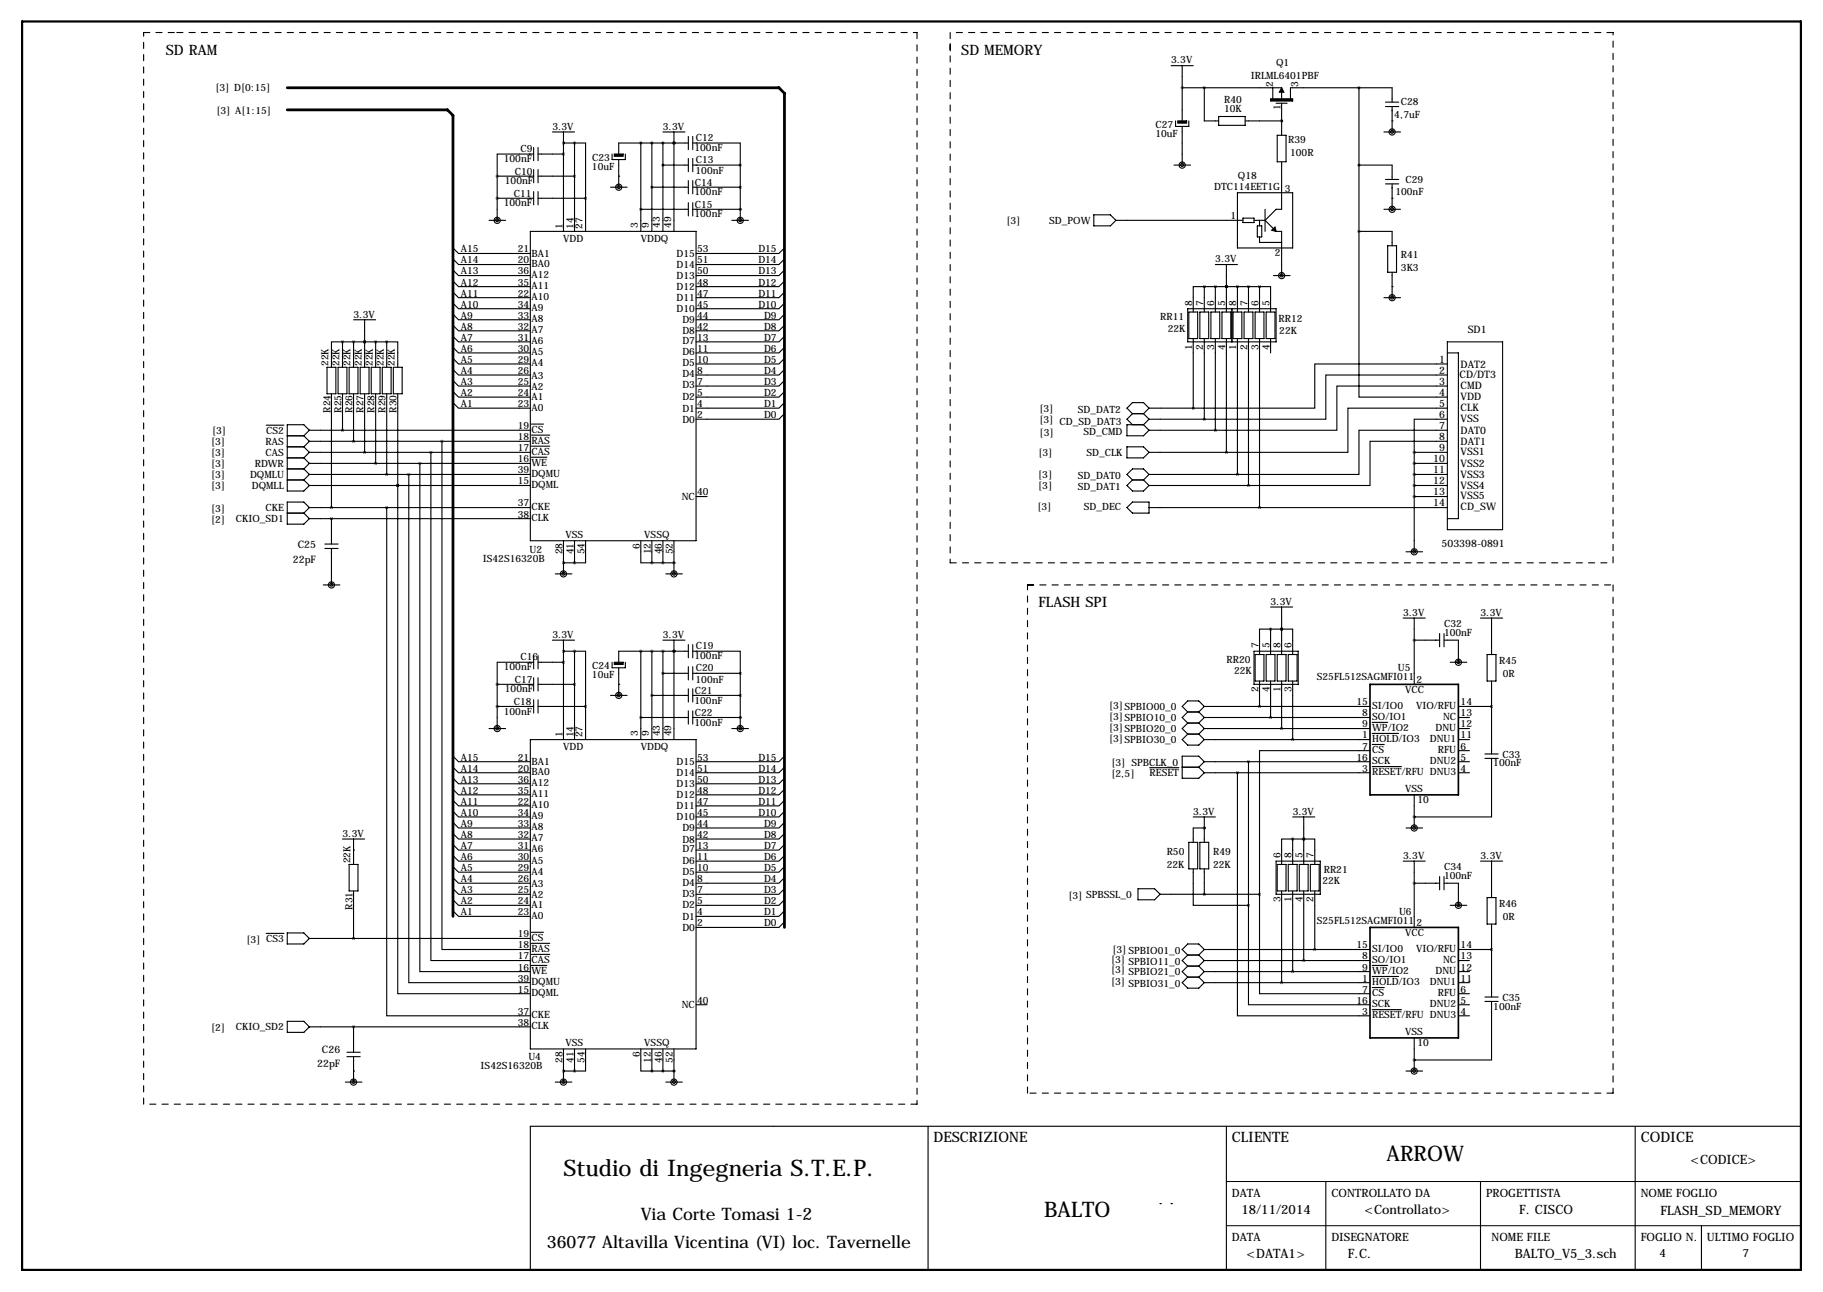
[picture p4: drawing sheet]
<svg xmlns="http://www.w3.org/2000/svg" width="419mm" height="297mm" viewBox="0 0 419 297" stroke-linecap="round" stroke-linejoin="round" font-family="sans-serif">
<g fill="none" stroke="#000" stroke-width=".25">
<path d="M269.2 15.1h5.1M271.8 15.1v12.7M122.7 35.4h-8.4v5.1M122.7 33.9v3M122.7 39v3M123.7 33.9v3M123.7 39v3M123.7 35.4h5.8M127 30.3h5.1M129.5 32.9h.1M129.5 30.3v22.9M129.5 32.9h2.6"/>
<path d="M132.1 32.9h2.5v12.7M132.1 32.9v20.3M140.7 35.4v1.3h3.1v-1.3M142.2 36.7v6.3M147.3 32.9v20.3M149.9 32.9v20.3M152.4 32.9v20.3M152.4 38h5.8M152.4 30.3h5.1M154.9 32.9h.1M154.9 30.3v22.9M158.2 31.4v3"/>
<path d="M158.2 36.4v3.1M158.2 32.9h-16v2.5M159.3 32.9h10.9v5.1M159.3 31.4v3M159.3 36.4v3.1M159.3 38h10.9M170.2 38v12.7M269.9 38h3.8M270.3 27.8v1.3h3v-1.3M271.8 20.2h22.8v2.5M271.8 29.1v8.9M276.9 20.2v7.6h3.3"/>
<path d="M280.2 26.8h6.1v2h-6.1zM286.3 27.8h8.3M292.6 20.2v2.5M293.4 23.7h2.5M293.6 31.1h2.1v6.1h-2.1zM294.6 27.8h.1M294.6 37.2v10.9h-1.2l-2.6 2.6M294.6 23.7v7.4M296.7 22.7v-2.5h23.3v3.3M312.4 38h7.6v3.3M312.4 20.2v33M318.2 30.3h3.8"/>
<path d="M318.5 23.5h3.1M318.5 24.5h3.1M320 27.8h.1M320 24.5v5.8M104.1 59.5l1.3 1.3h16.5M104.1 57l1.3 1.3h16.5M112.4 50.7h3.8M114.3 40.5h8.4M114.3 45.6h8.4M114.3 40.5v10.2M121.9 53.2h38.1v71.1h-38.1zM122.7 44.1v3"/>
<path d="M123.7 44.1v3M123.7 40.5h8.4M123.7 45.6h10.9M134.6 45.6v7.6M140.4 43h3.8M142.2 40.5h.1M147.3 48.1h10.9M149.9 43h8.3M158.2 41.5v3.1M158.2 46.6v3M159.3 41.5v3.1M159.3 46.6v3"/>
<path d="M159.3 43h10.9M159.3 48.1h10.9M168.2 50.7h3.9M170.2 48.1h.1M180.3 59.5l-1.2 1.3h-19.1M180.3 57l-1.2 1.3h-19.1M251.5 49.4h3.8l1.2 1.3-1.2 1.2h-3.8zM256.5 50.7h29.3M284.5 44.3h12.7v12.7h-12.7zM285.8 50.2h2.5v1h-2.5zM288.3 50.7h2.5M289.1 51.9h1v2.6h-1z"/>
<path d="M289.6 50.7v1.2M289.6 54.5v1.2h5M290.8 50.7l2.6 2.5h1.2v10.2M290.8 48.1v5.1M312.4 53.2v38.1h20.3M312.4 53.2h7.6v3.3M318.2 48.1h3.8M318.5 41.3h3.1M318.5 42.3h3.1M319 56.5h2.1v6.1h-2.1zM320 45.6h.1M320 42.3v5.8"/>
<path d="M78.7 78.6h-2.5v5.8M78.7 78.6h10.2M78.7 78.6v5.8M81.3 73.5h5.1M81.3 78.6v5.8M83.8 78.6h.1M83.8 73.5v10.9M86.4 78.6v5.8M88.9 78.6h2.5v5.8M88.9 78.6v5.8M104.1 79.9l1.3 1.2h16.5M104.1 77.3l1.3 1.3h16.5"/>
<path d="M104.1 74.8l1.3 1.3h16.5M104.1 72.2l1.3 1.3h16.5M104.1 69.7l1.3 1.3h16.5M104.1 67.2l1.3 1.2h16.5M104.1 64.6l1.3 1.3h16.5M104.1 62.1l1.3 1.3h16.5M180.3 79.9l-1.2 1.2h-19.1M180.3 77.3l-1.2 1.3h-19.1M180.3 74.8l-1.2 1.3h-19.1M180.3 72.2l-1.2 1.3h-19.1M180.3 69.7l-1.2 1.3h-19.1M180.3 67.2l-1.2 1.2h-19.1"/>
<path d="M180.3 64.6l-1.2 1.3h-19.1M180.3 62.1l-1.2 1.3h-19.1M273 71h20.4v7.6h-20.4zM273.3 71.7h2v6.1h-2zM274.3 77.8v16M275.8 71.7h2.1v6.1h-2.1zM276.9 65.9h-2.6v5.8M276.9 65.9h12.7M276.9 65.9v5.8M276.9 77.8v18.6M278.4 71.7h2v6.1h-2zM279.4 60.8h5.1"/>
<path d="M279.4 65.9v5.8M279.4 77.8v21.1M280.9 71.7h2.1v6.1h-2.1zM281.9 65.9h.1M281.9 60.8v10.9M281.9 77.8v26.2M283.2 71v7.6M283.5 71.7h2v6.1h-2zM284.5 65.9v5.8M284.5 77.8v31.3M286 71.7h2v6.1h-2zM287 65.9v5.8"/>
<path d="M287 77.8v33.8M288.5 71.7h2.1v6.1h-2.1zM289.6 65.9h2.5v5.8M289.6 65.9v5.8M289.6 77.8v38.9M291.1 71.7h2v6.1h-2zM292.1 77.8v3.3M292.8 63.4h3.8M318.2 68.4h3.8M320 65.9h.1M320 62.6v5.8M332.7 78.6h12.7v43.2h-12.7z"/>
<path d="M61.2 97.8h4.1M71.1 98.9h50.8M71.1 98.9l-1.3 1.3M71.1 98.9l-1.3-1.3h-3.8v15.3h3.8l1.3-1.3M75.2 84.4h2v6.1h-2zM76.2 90.5v26.2M77.7 84.4h2.1v6.1h-2.1zM78.7 90.5v8.4M80.3 84.4h2v6.1h-2zM81.3 90.5v11M82.8 84.4h2v6.1h-2zM83.8 90.5v13.5"/>
<path d="M85.3 84.4h2.1v6.1h-2.1zM86.4 90.5v16M87.9 84.4h2v6.1h-2zM88.9 90.5v18.6M90.4 84.4h2.1v6.1h-2.1zM91.4 90.5v21.1M104.1 92.6l1.3 1.2h16.5M104.1 90l1.3 1.3h16.5M104.1 87.5l1.3 1.3h16.5M104.1 84.9l1.3 1.3h16.5M104.1 82.4l1.3 1.3h16.5M122.2 97.5h2.7"/>
<path d="M180.3 95.1l-1.2 1.3h-19.1M180.3 92.6l-1.2 1.2h-19.1M180.3 90l-1.2 1.3h-19.1M180.3 87.5l-1.2 1.3h-19.1M180.3 84.9l-1.2 1.3h-19.1M180.3 82.4l-1.2 1.3h-19.1M260.3 95.1l-1.2 1.3 1.2 1.2M260.3 95.1h2.6M262.9 97.6h-3.8v2.6h3.8l1.3-1.3M262.9 95.1l1.3 1.3M262.9 97.6l1.3 1.3M264.2 93.8h10.1"/>
<path d="M264.2 96.4h12.7M264.2 98.9h15.2M264.2 96.4l-1.3 1.2M264.2 93.8l-1.3-1.2h-2.6l-1.2 1.2 1.2 1.3M264.2 93.8l-1.3 1.3M332.7 83.7h-30.4v10.1h-28M332.7 86.2h-27.9v10.2h-27.9M332.7 88.8h-25.4v10.1h-27.9M332.7 93.8h-22.8v10.2h-28M332.7 96.4h-7.6v7.6M332.7 98.9h-20.3v10.2h-27.9M332.7 81.1h2.6v38.1h-2.6"/>
<path d="M66 100.2h3.8M66 102.7h3.8M66 105.3h3.8M66 107.8h3.8M66 110.3h3.8M66 118h3.8M69.8 100.2l1.3 1.3M69.8 102.7l1.3 1.3M69.8 105.3l1.3 1.2M69.8 107.8l1.3 1.3M69.8 110.3l1.3 1.3M69.8 118l1.3 1.2"/>
<path d="M71.1 101.5h50.8M71.1 104h50.8M71.1 106.5h50.8M71.1 109.1h50.8M71.1 111.6h50.8M71.1 116.7h50.8M71.1 119.2h50.8M71.1 116.7l-1.3-1.3h-3.8v5.1h3.8l1.3-1.3M71.1 101.5l-1.3 1.2M71.1 104l-1.3 1.3M71.1 106.5l-1.3 1.3M71.1 109.1l-1.3 1.2"/>
<path d="M71.1 116.7l-1.3 1.3M76.2 119.2v5.9M88.9 116.7v116.8h33M91.4 111.6h.1M91.4 111.6v116.9h30.5M94 109.1v116.8h27.9M96.5 106.5v116.9h25.4M99.1 104v116.8h22.8M101.6 101.5v116.8h20.3M122.2 100h4.2M122.2 102.6h4.2M122.2 105.1h3.5"/>
<path d="M160 114.2h2.6M259.1 102.7h3.8l1.3 1.3-1.3 1.3h-3.8zM259.1 116.7l1.2-1.3h3.9v2.6h-3.9zM260.3 110.3h2.6M260.3 110.3l-1.2 1.3 1.2 1.3h2.6l1.3-1.3M262.9 110.3l1.3 1.3M264.2 104h17.7M264.2 109.1h20.3M264.2 111.6h22.8M264.2 116.7h68.5M264.2 109.1l-1.3-1.3h-2.6l-1.2 1.3 1.2 1.2M264.2 109.1l-1.3 1.2"/>
<path d="M325.1 114.2h7.6M325.1 104h7.6M325.1 106.5h7.6M325.1 109.1h7.6M325.1 111.6h7.6M325.1 104v22.9M332.7 101.5h-17.7v10.1h-28M74.3 134.5h3.8M74.7 125.1h3M74.7 126.1h3M76.2 126.1v8.4M127.7 131.9h3.8"/>
<path d="M129.5 129.4h.1M129.5 124.3v7.6M129.5 129.4h2.6M132.1 124.3v5.1M134.6 124.3v5.1h-2.5M147.3 124.3v5.1h2.6M149.9 124.3v5.1M149.9 129.4h5M152.4 124.3v5.1M153.1 131.9h3.8M154.9 129.4h.1M154.9 124.3v7.6"/>
<path d="M292.1 139.6h5.1M294.6 139.6v10.9M323.2 126.9h3.9M114.3 157.3h8.4M114.3 157.3v10.2M122.7 152.3h-8.4v5M122.7 150.7v3.1M122.7 155.8v3.1M123.7 150.7v3.1M123.7 155.8v3.1M123.7 152.3h5.8M123.7 157.3h8.4"/>
<path d="M127 147.2h5.1M129.5 149.7h.1M129.5 147.2v22.8M129.5 149.7h2.6M132.1 149.7h2.5v12.7M132.1 149.7v20.3M140.4 159.9h3.8M140.7 152.3v1.2h3.1v-1.2M142.2 157.3h.1M142.2 153.5v6.4M147.3 149.7v20.3M149.9 149.7v20.3"/>
<path d="M149.9 159.9h8.3M152.4 149.7v20.3M152.4 154.8h5.8M152.4 147.2h5.1M154.9 149.7h.1M154.9 147.2v22.8M158.2 148.2v3M158.2 153.3v3M158.2 158.4v3M158.2 149.7h-16v2.6M159.3 149.7h10.9v5.1M159.3 148.2v3"/>
<path d="M159.3 153.3v3M159.3 158.4v3M159.3 154.8h10.9M159.3 159.9h10.9M170.2 154.8v12.7M288.3 149.7h10.1v7.6h-10.1zM288.5 150.5h2.1v6.1h-2.1zM289.6 156.6v5.8M291.1 150.5h2v6.1h-2zM292.1 144.6h-2.5v5.9M292.1 144.6v5.9M292.1 156.6v8.4"/>
<path d="M292.1 144.6h2.5M293.6 150.5h2.1v6.1h-2.1zM294.6 144.6h.1M294.6 144.6h2.6v5.9M294.6 156.6v10.9M296.2 150.5h2v6.1h-2zM297.2 156.6v13.4M322.6 142.1h5.1M325.1 142.1v15.2M325.1 147.2h5.9M331 145.7v3M332 145.7v3"/>
<path d="M332 147.2h3.3v5.1M333.4 152.3h3.8M340.4 142.1h5M341.9 150.5h2v6.1h-2zM342.9 142.1v8.4M342.9 156.6v16.7M104.1 178.9l1.3 1.3h16.5M104.1 176.4l1.3 1.3h16.5M104.1 173.8l1.3 1.3h16.5M112.4 167.5h3.8M114.3 162.4h8.4M121.9 170h38.1v71.2h-38.1z"/>
<path d="M122.7 160.9v3M123.7 160.9v3M123.7 162.4h10.9M134.6 162.4v7.6M147.3 165h10.9M158.2 163.4v3.1M159.3 163.4v3.1M159.3 165h10.9M168.2 167.5h3.9M170.2 165h.1M180.3 178.9l-1.2 1.3h-19.1M180.3 176.4l-1.2 1.3h-19.1"/>
<path d="M180.3 173.8l-1.2 1.3h-19.1M264.3 176.5h6.7M271.8 176.4h3.8M273 168.8l-1.2 1.2 1.2 1.3h2.6l1.3-1.3M273 166.2l-1.2 1.3 1.2 1.3M273 163.7h2.6M273 163.7l-1.2 1.3 1.2 1.2M273 166.2h2.6M273 168.8h2.6M275.6 166.2l1.3 1.3M275.6 163.7l1.3 1.3M275.6 168.8l1.3 1.2"/>
<path d="M275.6 176.4l1.3 1.3M276.9 170h38.1M276.9 175.1h38.1M276.9 177.7h38.1M276.9 162.4h38.1M276.9 165h38.1M276.9 175.1l-1.3-1.3h-3.8v5.1h3.8l1.3-1.2M276.9 167.5h38.1M276.9 175.1l-1.3 1.3M276.9 162.4l-1.3-1.3h-2.6l-1.2 1.3 1.2 1.3M276.9 162.4l-1.3 1.3M276.9 165l-1.3 1.2"/>
<path d="M276.9 167.5l-1.3 1.3M284.5 177.7v55.8h30.5M287 175.1v33M315 172.6h-25.4v33M315.5 166.1h3.5M315.5 168.6h6M315.5 171.2h2.7M315.5 176.2h6.7M335.3 170h2.5M335.3 175.1h2.5M335.3 177.7h2.5M335.3 162.4h7.6"/>
<path d="M335.3 165h2.5M335.3 167.5h2.5M335.3 172.6h2.5M341.4 174.4h3M341.4 173.3h3M342.9 174.4v13.4h-17.8M78.7 192.9h5.1M80.3 198.7h2v6.1h-2zM81.3 195.4h.1M81.3 192.9v5.8M104.1 199.2l1.3 1.3h16.5M104.1 196.7l1.3 1.3h16.5"/>
<path d="M104.1 194.2l1.3 1.2h16.5M104.1 191.6l1.3 1.3h16.5M104.1 189.1l1.3 1.3h16.5M104.1 186.5l1.3 1.3h16.5M104.1 184l1.3 1.3h16.5M104.1 181.5l1.3 1.2h16.5M180.3 199.2l-1.2 1.3h-19.1M180.3 196.7l-1.2 1.3h-19.1M180.3 194.2l-1.2 1.2h-19.1M180.3 191.6l-1.2 1.3h-19.1M180.3 189.1l-1.2 1.3h-19.1M180.3 186.5l-1.2 1.3h-19.1"/>
<path d="M180.3 184l-1.2 1.3h-19.1M180.3 181.5l-1.2 1.2h-19.1M273.3 193.7h2v6.1h-2zM274.3 199.8v8.3h12.7M274.3 187.8h5.1M275.8 193.7h2.1v6.1h-2.1zM276.9 190.4h.1M276.9 190.4h-2.6v3.3M276.9 187.8v5.9M276.9 199.8v5.8M293.4 198h10.1v7.6h-10.1zM293.6 198.7h2.1v6.1h-2.1z"/>
<path d="M296.2 198.7h2v6.1h-2zM297.2 192.9h-2.6v5.8M297.2 187.8h5.1M297.2 192.9h2.5M297.2 192.9v5.8M298.7 198.7h2v6.1h-2zM299.7 192.9h2.6v5.8M299.7 192.9h.1M299.7 187.8v10.9M301.2 198.7h2.1v6.1h-2.1zM322.6 198h5.1M323.2 190.4h3.9"/>
<path d="M325.1 187.8h.1M325.1 182.7v7.7M325.1 198v15.2M340.4 198h5M342.9 198v8.4M61.2 214.6h4.1M66 214.5h3.8l1.3 1.3-1.3 1.2h-3.8zM71.1 215.8h50.8M81.3 204.8v11M104.1 209.4l1.3 1.3h16.5M104.1 206.9l1.3 1.2h16.5M104.1 204.3l1.3 1.3h16.5"/>
<path d="M104.1 201.8l1.3 1.3h16.5M122.2 214.3h2.7M122.2 216.9h4.2M122.2 219.4h4.2M180.3 211.9l-1.2 1.3h-19.1M180.3 209.4l-1.2 1.3h-19.1M180.3 206.9l-1.2 1.2h-19.1M180.3 204.3l-1.2 1.3h-19.1M180.3 201.8l-1.2 1.3h-19.1M261.6 204.3h3.8l1.3 1.3-1.3 1.3h-3.8zM266.7 205.6h22.9M273 219.6h2.6"/>
<path d="M273 219.6l-1.2 1.2 1.2 1.3M275.6 219.6l1.3 1.2M276.9 218.3h38.1M276.9 218.3l-1.3-1.3h-2.6l-1.2 1.3 1.2 1.3M276.9 218.3l-1.3 1.3M287 208.1v22.9h28M289.6 205.6v22.9h25.4M294.6 204.8v21.1M297.2 204.8v18.6M299.7 204.8v16M302.3 204.8v13.5M325.1 203.1h5.9"/>
<path d="M331 201.5v3.1M332 203.1h3.3v5M332 201.5v3.1M333.4 208.1h3.8M335.3 218.3h7.6M341.9 206.4h2v6.1h-2zM342.9 212.5v16.7M66 234.8h3.8l1.3 1.3-1.3 1.2h-3.8zM71.1 236.1h50.8M81.3 236.1v5.8M122.2 222h3.5M160 231h2.6"/>
<path d="M273 222.1l-1.2 1.3 1.2 1.2M273 224.6l-1.2 1.3 1.2 1.3h2.6l1.3-1.3M273 222.1h2.6M273 224.6h2.6M275.6 224.6l1.3 1.3M275.6 222.1l1.3 1.3M276.9 220.8h38.1M276.9 223.4h38.1M276.9 225.9h38.1M276.9 220.8l-1.3 1.3M276.9 223.4l-1.3 1.2M315.5 222h3.5"/>
<path d="M315.5 224.5h6M315.5 227h2.7M315.5 232.1h6.7M325.1 238.6v7.6M335.3 231h2.5M335.3 220.8h2.5M335.3 223.4h2.5M335.3 225.9h2.5M335.3 228.5h2.5M335.3 233.5h2.5M341.4 230.2h3M341.4 229.2h3"/>
<path d="M342.9 230.2v13.5h-17.8M79.4 248.8h3.8M79.8 241.9h3M79.8 242.9h3M81.3 246.2h.1M81.3 242.9v5.9M127.7 248.8h3.8M129.5 246.2h.1M129.5 241.2v7.6M129.5 246.2h2.6M132.1 241.2v5M134.6 241.2v5h-2.5"/>
<path d="M147.3 241.2v5h2.6M149.9 241.2v5M149.9 246.2h5M152.4 241.2v5M153.1 248.8h3.8M154.9 246.2h.1M154.9 241.2v7.6M213.4 258.9v33.1M281.9 258.9v33.1M323.2 246.2h3.9M325.1 243.7h.1M375.9 258.9v33.1"/>
<path d="M414 258.9h-292.1v33.1M266.7 276.7h.1M269.2 276.7h.1M304.8 271.6v20.4M340.4 271.6v20.4M391.2 281.8v10.2"/>
<circle cx="271.8" cy="38" r=".71"/>
<circle cx="271.8" cy="37.9" r=".36"/>
<circle cx="320" cy="30.3" r=".71"/>
<circle cx="320" cy="30.3" r=".36"/>
<circle cx="114.3" cy="50.7" r=".71"/>
<circle cx="114.3" cy="50.6" r=".36"/>
<circle cx="142.2" cy="43" r=".71"/>
<circle cx="142.2" cy="43" r=".36"/>
<circle cx="170.2" cy="50.7" r=".71"/>
<circle cx="170.2" cy="50.6" r=".36"/>
<circle cx="320" cy="48.1" r=".71"/>
<circle cx="320" cy="48.1" r=".36"/>
<circle cx="294.6" cy="63.4" r=".71"/>
<circle cx="294.6" cy="63.3" r=".36"/>
<circle cx="320" cy="68.4" r=".71"/>
<circle cx="320" cy="68.4" r=".36"/>
<circle cx="76.2" cy="134.5" r=".71"/>
<circle cx="76.2" cy="134.4" r=".36"/>
<circle cx="129.5" cy="131.9" r=".71"/>
<circle cx="129.5" cy="131.9" r=".36"/>
<circle cx="154.9" cy="131.9" r=".71"/>
<circle cx="154.9" cy="131.9" r=".36"/>
<circle cx="325.1" cy="126.9" r=".71"/>
<circle cx="325.1" cy="126.8" r=".36"/>
<circle cx="142.2" cy="159.9" r=".71"/>
<circle cx="142.2" cy="159.8" r=".36"/>
<circle cx="335.3" cy="152.3" r=".71"/>
<circle cx="335.3" cy="152.2" r=".36"/>
<circle cx="114.3" cy="167.5" r=".71"/>
<circle cx="114.3" cy="167.4" r=".36"/>
<circle cx="170.2" cy="167.5" r=".71"/>
<circle cx="170.2" cy="167.4" r=".36"/>
<circle cx="325.1" cy="190.4" r=".71"/>
<circle cx="325.1" cy="190.3" r=".36"/>
<circle cx="335.3" cy="208.1" r=".71"/>
<circle cx="335.3" cy="208.1" r=".36"/>
<circle cx="81.3" cy="248.8" r=".71"/>
<circle cx="81.3" cy="248.7" r=".36"/>
<circle cx="129.5" cy="248.8" r=".71"/>
<circle cx="129.5" cy="248.7" r=".36"/>
<circle cx="154.9" cy="248.8" r=".71"/>
<circle cx="154.9" cy="248.7" r=".36"/>
<circle cx="325.1" cy="246.2" r=".71"/>
<circle cx="325.1" cy="246.2" r=".36"/>
</g>
<path d="M281.9 271.6h132.1M281.9 281.8h132.1" fill="none" stroke="#000" stroke-width=".23"/>
<path d="M5.1 4.9h408.9v287.1h-408.9z" fill="none" stroke="#000" stroke-width=".51"/>
<g fill="none" stroke="#000" stroke-width=".25" stroke-dasharray="1.4 1.4">
<path d="M33 7.5h7.6M40.6 7.5h170.2M210.8 7.5v246.4M218.4 10v119.4M218.4 7.5v5.1M370.8 7.5h-152.4M218.4 129.4h152.4M236.2 134.5h134.6M236.2 134.5h2.6M370.8 134.5v116.8M370.8 129.4v-121.9M33 253.9v-246.4"/>
<path d="M210.8 253.9h-177.8M236.2 251.3v-116.8M370.8 251.3h-134.6"/>
</g>
<path d="M141.2 35.4h2.1v.5h-2.1zM270.8 27.8h2v.5h-2zM294.6 20.2l.5 1h-1zM292.1 22.7h5.1v.5h-5.1zM292.4 52.9l.7-.7 .3 1zM141.2 152.3h2.1v.5h-2.1z" fill="#000" stroke="#000" stroke-width=".25"/>
<path d="M315 157.3h20.3v25.4h-20.3zM315 213.2h20.3v25.4h-20.3z" fill="none" stroke="#000" stroke-width=".38"/>
<path d="M129.5 129.4a.05 .05 0 0 0 .1 0 .05 .05 0 0 0-.1 0zM154.9 129.4a.05 .05 0 0 0 .1 0 .05 .05 0 0 0-.1 0zM149.8 129.4a.05 .05 0 0 0 .1 0 .05 .05 0 0 0-.1 0zM154.9 32.9a.05 .05 0 0 0 .1 0 .05 .05 0 0 0-.1 0zM149.8 32.9a.05 .05 0 0 0 .1 0 .05 .05 0 0 0-.1 0zM129.5 32.9a.05 .05 0 0 0 .1 0 .05 .05 0 0 0-.1 0zM129.5 35.4a.05 .05 0 0 0 .1 0 .05 .05 0 0 0-.1 0zM154.9 32.9a.05 .05 0 0 0 .1 0 .05 .05 0 0 0-.1 0zM149.8 43a.05 .05 0 0 0 .1 0 .05 .05 0 0 0-.1 0zM129.5 246.2a.05 .05 0 0 0 .1 0 .05 .05 0 0 0-.1 0zM154.9 246.2a.05 .05 0 0 0 .1 0 .05 .05 0 0 0-.1 0zM149.8 246.2a.05 .05 0 0 0 .1 0 .05 .05 0 0 0-.1 0zM154.9 149.7a.05 .05 0 0 0 .1 0 .05 .05 0 0 0-.1 0zM149.8 149.7a.05 .05 0 0 0 .1 0 .05 .05 0 0 0-.1 0zM129.5 149.7a.05 .05 0 0 0 .1 0 .05 .05 0 0 0-.1 0zM129.5 152.3a.05 .05 0 0 0 .1 0 .05 .05 0 0 0-.1 0zM154.9 149.7a.05 .05 0 0 0 .1 0 .05 .05 0 0 0-.1 0zM149.8 159.9a.05 .05 0 0 0 .1 0 .05 .05 0 0 0-.1 0zM99 104a.05 .05 0 0 0 .1 0 .05 .05 0 0 0-.1 0zM91.4 111.6a.05 .05 0 0 0 .1 0 .05 .05 0 0 0-.1 0zM91.4 111.6a.05 .05 0 0 0 .1 0 .05 .05 0 0 0-.1 0zM86.3 106.5a.05 .05 0 0 0 .1 0 .05 .05 0 0 0-.1 0zM78.7 98.9a.05 .05 0 0 0 .1 0 .05 .05 0 0 0-.1 0zM86.3 78.6a.05 .05 0 0 0 .1 0 .05 .05 0 0 0-.1 0zM78.7 78.6a.05 .05 0 0 0 .1 0 .05 .05 0 0 0-.1 0zM289.5 65.9a.05 .05 0 0 0 .1 0 .05 .05 0 0 0-.1 0zM281.9 65.9a.05 .05 0 0 0 .1 0 .05 .05 0 0 0-.1 0zM276.8 65.9a.05 .05 0 0 0 .1 0 .05 .05 0 0 0-.1 0zM281.9 65.9a.05 .05 0 0 0 .1 0 .05 .05 0 0 0-.1 0zM276.8 96.4a.05 .05 0 0 0 .1 0 .05 .05 0 0 0-.1 0zM281.9 104a.05 .05 0 0 0 .1 0 .05 .05 0 0 0-.1 0zM289.5 116.7a.05 .05 0 0 0 .1 0 .05 .05 0 0 0-.1 0zM276.8 20.2a.05 .05 0 0 0 .1 0 .05 .05 0 0 0-.1 0zM294.6 27.8a.05 .05 0 0 0 .1 0 .05 .05 0 0 0-.1 0zM289.5 205.6a.05 .05 0 0 0 .1 0 .05 .05 0 0 0-.1 0zM302.2 218.3a.05 .05 0 0 0 .1 0 .05 .05 0 0 0-.1 0zM294.6 225.9a.05 .05 0 0 0 .1 0 .05 .05 0 0 0-.1 0zM289.5 162.4a.05 .05 0 0 0 .1 0 .05 .05 0 0 0-.1 0zM294.6 167.5a.05 .05 0 0 0 .1 0 .05 .05 0 0 0-.1 0zM294.6 144.6a.05 .05 0 0 0 .1 0 .05 .05 0 0 0-.1 0zM294.6 144.6a.05 .05 0 0 0 .1 0 .05 .05 0 0 0-.1 0zM276.8 205.6a.05 .05 0 0 0 .1 0 .05 .05 0 0 0-.1 0zM276.8 190.4a.05 .05 0 0 0 .1 0 .05 .05 0 0 0-.1 0z" fill="#000" stroke="#000" stroke-width=".63"/>
<path d="M66 25.3h36.9l1.2 1.2v184.2M66 20.2h113.1l1.2 1.2v191.8" fill="none" stroke="#000" stroke-width=".63"/>
<text font-size="5.3" x="129.5" y="270.4">Studio di Ingegneria S.T.E.P.</text>
<g font-size="4.9">
<text x="318.8" y="267">ARROW</text>
<text x="240" y="279.7">BALTO</text>
</g>
<g font-size="4">
<text x="147.3" y="280.5">Via Corte Tomasi 1-2</text>
<text x="125.7" y="286.9">36077 Altavilla Vicentina (VI) loc. Tavernelle</text>
</g>
<g font-size="3.3">
<text x="38.1" y="12.6">SD RAM</text>
<text x="221" y="12.6">SD MEMORY</text>
<text x="238.8" y="139.6">FLASH SPI</text>
<text x="214.6" y="262.6">DESCRIZIONE</text>
<text x="283.2" y="262.6">CLIENTE</text>
<text x="377.2" y="262.6">CODICE</text>
</g>
<g font-size="3">
<text x="388.6" y="267.6">&lt;CODICE&gt;</text>
<text x="285.4" y="279">18/11/2014</text>
<text x="313.7" y="279">&lt;Controllato&gt;</text>
<text x="349.2" y="279">F. CISCO</text>
<text x="381.8" y="279.3">FLASH_SD_MEMORY</text>
<text x="286.6" y="289.2">&lt;DATA1&gt;</text>
<text x="309.9" y="289.2">F.C.</text>
<text x="348.2" y="289.2">BALTO_V5_3.sch</text>
</g>
<g font-size="2.6">
<text x="283.2" y="275.1">DATA</text>
<text x="306.1" y="275.1">CONTROLLATO DA</text>
<text x="341.6" y="275.1">PROGETTISTA</text>
<text x="377.2" y="275.1">NOME FOGLIO</text>
<text x="283.2" y="285.3">DATA</text>
<text x="306.1" y="285.3">DISEGNATORE</text>
<text x="342.9" y="285.3">NOME FILE</text>
<text x="377.2" y="285.3">FOGLIO N.</text>
<text x="392.4" y="285.3">ULTIMO FOGLIO</text>
<text x="381.5" y="289.1">4</text>
<text x="400.6" y="289.1">7</text>
</g>
<g font-size="2.4">
<text x="337.4" y="76.6">SD1</text>
<text x="330.9" y="83.4">1</text>
<text x="330.9" y="86">2</text>
<text x="330.9" y="88.5">3</text>
<text x="335.5" y="86.8">CD/DT3</text>
<text x="335.8" y="89.3">CMD</text>
<text x="335.8" y="84.5">DAT2</text>
<text x="330.9" y="91">4</text>
<text x="330.9" y="93.6">5</text>
<text x="335.8" y="91.9">VDD</text>
<text x="335.8" y="94.4">CLK</text>
<text x="330.9" y="96.1">6</text>
<text x="330.9" y="98.7">7</text>
<text x="330.9" y="101.2">8</text>
<text x="335.8" y="97">VSS</text>
<text x="335.8" y="99.7">DAT0</text>
<text x="329.5" y="106.3">10</text>
<text x="330.9" y="103.7">9</text>
<text x="335.8" y="104.6">VSS1</text>
<text x="335.8" y="102.3">DAT1</text>
<text x="335.8" y="107.4">VSS2</text>
<text x="329.5" y="108.8">11</text>
<text x="329.5" y="111.4">12</text>
<text x="329.5" y="113.9">13</text>
<text x="335.8" y="109.9">VSS3</text>
<text x="335.8" y="112.4">VSS4</text>
<text x="329.5" y="116.4">14</text>
<text x="335.8" y="114.7">VSS5</text>
<text x="335.8" y="117.3">CD_SW</text>
<text x="68.4" y="126">C25</text>
<text x="331.4" y="125.7">503398-0891</text>
<text x="67.3" y="129.4">22pF</text>
<text x="72.9" y="245.2">22pF</text>
<text x="74" y="242.1">C26</text>
</g>
<g font-size="2.3">
<text x="269.2" y="14.6">3.3V</text>
<text x="293.4" y="15.2">Q1</text>
<text x="49.5" y="20.8">[3] D[0:15]</text>
<text x="281.4" y="23.7">R40</text>
<text x="287.5" y="18.1">IRLML6401PBF</text>
<text x="292.7" y="19.9" transform="rotate(-90 292.7 19.9)">2</text>
<text x="298.4" y="19.9" transform="rotate(-90 298.4 19.9)">3</text>
<text x="49.8" y="26.2">[3] A[1:15]</text>
<text x="127" y="29.8">3.3V</text>
<text x="152.4" y="29.8">3.3V</text>
<text x="265.7" y="29.3">C27</text>
<text x="281.4" y="25.9">10K</text>
<text x="294.4" y="25.3" transform="rotate(-90 294.4 25.3)">1</text>
<text x="320.5" y="27">4,7uF</text>
<text x="322.1" y="24.1">C28</text>
<text x="119.6" y="34.9">C9</text>
<text x="159.7" y="34.7">100nF</text>
<text x="160" y="32.4">C12</text>
<text x="265.6" y="31.4">10uF</text>
<text x="296.2" y="33">R39</text>
<text x="296.6" y="35.9">100R</text>
<text x="115.8" y="37.3">100nF</text>
<text x="118.4" y="40.2">C10</text>
<text x="136.1" y="39.1">10uF</text>
<text x="136.1" y="36.9">C23</text>
<text x="159.9" y="40.1">100nF</text>
<text x="160" y="37.5">C13</text>
<text x="284.6" y="41.3">Q18</text>
<text x="115.8" y="47.4">100nF</text>
<text x="116.1" y="42.4">100nF</text>
<text x="118.1" y="45.3">C11</text>
<text x="159.7" y="44.9">100nF</text>
<text x="159.7" y="42.8">C14</text>
<text x="159.7" y="47.9">C15</text>
<text x="279.1" y="43.6">DTC114EET1G</text>
<text x="295.4" y="44.1">3</text>
<text x="320.8" y="44.8">100nF</text>
<text x="323.1" y="42.1">C29</text>
<text x="129.3" y="52.7" transform="rotate(-90 129.3 52.7)">1</text>
<text x="131.8" y="52.7" transform="rotate(-90 131.8 52.7)">14</text>
<text x="133.9" y="52.7" transform="rotate(-90 133.9 52.7)">27</text>
<text x="146.6" y="52.4" transform="rotate(-90 146.6 52.4)">3</text>
<text x="149.2" y="52.4" transform="rotate(-90 149.2 52.4)">9</text>
<text x="151.7" y="52.4" transform="rotate(-90 151.7 52.4)">43</text>
<text x="154.3" y="52.4" transform="rotate(-90 154.3 52.4)">49</text>
<text x="159.7" y="50">100nF</text>
<text x="231.4" y="51.4">[3]</text>
<text x="241.2" y="51.5">SD_POW</text>
<text x="282.9" y="50.4">1</text>
<text x="105.9" y="58">A15</text>
<text x="119" y="58">21</text>
<text x="122.2" y="59.1">BA1</text>
<text x="129.5" y="55.5">VDD</text>
<text x="147.3" y="55.5">VDDQ</text>
<text x="155.5" y="59.1">D15</text>
<text x="160.3" y="58">53</text>
<text x="174.3" y="58">D15</text>
<text x="293.1" y="58.9">2</text>
<text x="322.1" y="59.4">R41</text>
<text x="105.9" y="65.6">A12</text>
<text x="105.9" y="63.1">A13</text>
<text x="105.9" y="60.6">A14</text>
<text x="119" y="63.1">36</text>
<text x="119" y="65.6">35</text>
<text x="119" y="60.6">20</text>
<text x="122.2" y="63.9">A12</text>
<text x="122.2" y="61.4">BA0</text>
<text x="155.5" y="61.6">D14</text>
<text x="155.5" y="64.2">D13</text>
<text x="160.3" y="60.6">51</text>
<text x="160.3" y="63.1">50</text>
<text x="160.3" y="65.6">48</text>
<text x="174.3" y="65.6">D12</text>
<text x="174.3" y="63.1">D13</text>
<text x="174.3" y="60.6">D14</text>
<text x="279.4" y="60.3">3.3V</text>
<text x="322.1" y="62.3">3K3</text>
<text x="105.9" y="70.7">A10</text>
<text x="105.9" y="68.2">A11</text>
<text x="119" y="68.2">22</text>
<text x="119" y="70.7">34</text>
<text x="122.2" y="66.5">A11</text>
<text x="122.2" y="69">A10</text>
<text x="122.2" y="71.5">A9</text>
<text x="155.5" y="66.7">D12</text>
<text x="155.5" y="69.2">D11</text>
<text x="155.5" y="71.8">D10</text>
<text x="160.3" y="68.2">47</text>
<text x="160.3" y="70.7">45</text>
<text x="174.3" y="70.7">D10</text>
<text x="174.3" y="68.2">D11</text>
<text x="274.1" y="70.3" transform="rotate(-90 274.1 70.3)">8</text>
<text x="276.6" y="70.3" transform="rotate(-90 276.6 70.3)">7</text>
<text x="279.1" y="70.3" transform="rotate(-90 279.1 70.3)">6</text>
<text x="281.7" y="70.3" transform="rotate(-90 281.7 70.3)">5</text>
<text x="284.2" y="70.3" transform="rotate(-90 284.2 70.3)">8</text>
<text x="286.8" y="70.3" transform="rotate(-90 286.8 70.3)">7</text>
<text x="289.3" y="70.3" transform="rotate(-90 289.3 70.3)">6</text>
<text x="291.8" y="70.3" transform="rotate(-90 291.8 70.3)">5</text>
<text x="81.3" y="73">3.3V</text>
<text x="105.9" y="75.8">A8</text>
<text x="105.9" y="73.3">A9</text>
<text x="119" y="73.3">33</text>
<text x="119" y="75.8">32</text>
<text x="122.2" y="74.1">A8</text>
<text x="122.2" y="76.6">A7</text>
<text x="156.9" y="74.3">D9</text>
<text x="156.9" y="76.9">D8</text>
<text x="160.3" y="73.3">44</text>
<text x="160.3" y="75.8">42</text>
<text x="175.7" y="75.8">D8</text>
<text x="175.7" y="73.3">D9</text>
<text x="266.7" y="73.6">RR11</text>
<text x="268.5" y="76.3">22K</text>
<text x="293.9" y="74.1">RR12</text>
<text x="294.1" y="76.8">22K</text>
<text x="105.9" y="83.4">A5</text>
<text x="105.9" y="80.9">A6</text>
<text x="105.9" y="78.3">A7</text>
<text x="119" y="78.3">31</text>
<text x="119" y="80.9">30</text>
<text x="119" y="83.4">29</text>
<text x="122.2" y="79.2">A6</text>
<text x="122.2" y="81.7">A5</text>
<text x="156.9" y="81.7">D6</text>
<text x="156.9" y="79.2">D7</text>
<text x="160.3" y="80.9">11</text>
<text x="160.3" y="83.4">10</text>
<text x="160.3" y="78.3">13</text>
<text x="175.7" y="83.4">D5</text>
<text x="175.7" y="80.9">D6</text>
<text x="175.7" y="78.3">D7</text>
<text x="274.1" y="80.4" transform="rotate(-90 274.1 80.4)">1</text>
<text x="276.6" y="80.4" transform="rotate(-90 276.6 80.4)">2</text>
<text x="279.1" y="80.4" transform="rotate(-90 279.1 80.4)">3</text>
<text x="281.7" y="80.4" transform="rotate(-90 281.7 80.4)">4</text>
<text x="284.2" y="80.4" transform="rotate(-90 284.2 80.4)">1</text>
<text x="286.8" y="80.4" transform="rotate(-90 286.8 80.4)">2</text>
<text x="289.3" y="80.4" transform="rotate(-90 289.3 80.4)">3</text>
<text x="291.8" y="80.4" transform="rotate(-90 291.8 80.4)">4</text>
<text x="75.5" y="84.2" transform="rotate(-90 75.5 84.2)">22K</text>
<text x="78.1" y="84.2" transform="rotate(-90 78.1 84.2)">22K</text>
<text x="80.6" y="84.2" transform="rotate(-90 80.6 84.2)">22K</text>
<text x="83.1" y="84.2" transform="rotate(-90 83.1 84.2)">22K</text>
<text x="85.7" y="84.2" transform="rotate(-90 85.7 84.2)">22K</text>
<text x="88.2" y="84.2" transform="rotate(-90 88.2 84.2)">22K</text>
<text x="90.8" y="84.2" transform="rotate(-90 90.8 84.2)">22K</text>
<text x="105.9" y="88.5">A3</text>
<text x="105.9" y="86">A4</text>
<text x="119" y="86">26</text>
<text x="119" y="88.5">25</text>
<text x="122.2" y="84.2">A4</text>
<text x="122.2" y="87">A3</text>
<text x="122.2" y="89.6">A2</text>
<text x="156.9" y="84.2">D5</text>
<text x="156.9" y="86.8">D4</text>
<text x="156.9" y="89.3">D3</text>
<text x="160.3" y="86">8</text>
<text x="160.3" y="88.5">7</text>
<text x="175.7" y="88.5">D3</text>
<text x="175.7" y="86">D4</text>
<text x="75.9" y="94.9" transform="rotate(-90 75.9 94.9)">R24</text>
<text x="78.5" y="94.9" transform="rotate(-90 78.5 94.9)">R25</text>
<text x="81" y="94.9" transform="rotate(-90 81 94.9)">R26</text>
<text x="83.6" y="94.9" transform="rotate(-90 83.6 94.9)">R27</text>
<text x="86.1" y="94.9" transform="rotate(-90 86.1 94.9)">R28</text>
<text x="88.6" y="94.9" transform="rotate(-90 88.6 94.9)">R29</text>
<text x="91.2" y="94.9" transform="rotate(-90 91.2 94.9)">R30</text>
<text x="105.9" y="93.6">A1</text>
<text x="105.9" y="91">A2</text>
<text x="119" y="91">24</text>
<text x="119" y="93.6">23</text>
<text x="122.2" y="91.9">A1</text>
<text x="122.2" y="94.4">A0</text>
<text x="156.9" y="91.9">D2</text>
<text x="156.9" y="94.6">D1</text>
<text x="160.3" y="91">5</text>
<text x="160.3" y="93.6">4</text>
<text x="175.7" y="93.6">D1</text>
<text x="175.7" y="91">D2</text>
<text x="239" y="94.7">[3]</text>
<text x="247.8" y="94.9">SD_DAT2</text>
<text x="48.8" y="99.7">[3]</text>
<text x="61.2" y="99.7">CS2</text>
<text x="119" y="98.7">19</text>
<text x="119" y="101.2">18</text>
<text x="122.2" y="99.5">CS</text>
<text x="156.9" y="97.2">D0</text>
<text x="160.3" y="96.1">2</text>
<text x="175.7" y="96.1">D0</text>
<text x="239" y="97.2">[3] CD_SD_DAT3</text>
<text x="239" y="100.2">[3]</text>
<text x="249.1" y="100">SD_CMD</text>
<text x="48.5" y="102.2">[3]</text>
<text x="48.5" y="104.8">[3]</text>
<text x="48.5" y="107.3">[3]</text>
<text x="58.6" y="107.3">RDWR</text>
<text x="61.1" y="102.3">RAS</text>
<text x="61.1" y="104.8">CAS</text>
<text x="119" y="103.7">17</text>
<text x="119" y="106.3">16</text>
<text x="122.2" y="102">RAS</text>
<text x="122.2" y="104.6">CAS</text>
<text x="122.2" y="107.1">WE</text>
<text x="238.8" y="104.8">[3]</text>
<text x="249.8" y="104.8">SD_CLK</text>
<text x="48.5" y="109.8">[3]</text>
<text x="48.5" y="112.4">[3]</text>
<text x="57.5" y="109.9">DQMLU</text>
<text x="57.9" y="112.4">DQMLL</text>
<text x="119" y="108.8">39</text>
<text x="119" y="111.4">15</text>
<text x="122.2" y="109.6">DQMU</text>
<text x="122.2" y="112.2">DQML</text>
<text x="160.3" y="113.9">40</text>
<text x="238.7" y="112.5">[3]</text>
<text x="238.7" y="109.9">[3]</text>
<text x="247.8" y="112.6">SD_DAT1</text>
<text x="247.8" y="110.1">SD_DAT0</text>
<text x="48.5" y="117.7">[3]</text>
<text x="61.1" y="117.5">CKE</text>
<text x="119" y="116.4">37</text>
<text x="119" y="119">38</text>
<text x="122.2" y="117.3">CKE</text>
<text x="122.2" y="119.8">CLK</text>
<text x="156.7" y="115">NC</text>
<text x="238.5" y="117.2">[3]</text>
<text x="249.2" y="117.3">SD_DEC</text>
<text x="48.5" y="120.3">[2]</text>
<text x="54.2" y="120">CKIO_SD1</text>
<text x="130" y="123.6">VSS</text>
<text x="148.1" y="123.6">VSSQ</text>
<text x="111" y="129.2">IS42S16320B</text>
<text x="121.7" y="127.1">U2</text>
<text x="129.3" y="127.5" transform="rotate(-90 129.3 127.5)">28</text>
<text x="131.8" y="127.5" transform="rotate(-90 131.8 127.5)">41</text>
<text x="134.4" y="127.5" transform="rotate(-90 134.4 127.5)">54</text>
<text x="147.1" y="126.1" transform="rotate(-90 147.1 126.1)">6</text>
<text x="149.6" y="127.5" transform="rotate(-90 149.6 127.5)">12</text>
<text x="152.1" y="127.5" transform="rotate(-90 152.1 127.5)">46</text>
<text x="154.7" y="127.5" transform="rotate(-90 154.7 127.5)">52</text>
<text x="292.1" y="139.1">3.3V</text>
<text x="322.6" y="141.6">3.3V</text>
<text x="340.4" y="141.6">3.3V</text>
<text x="127" y="146.7">3.3V</text>
<text x="152.4" y="146.7">3.3V</text>
<text x="160" y="149.2">C19</text>
<text x="289.3" y="149" transform="rotate(-90 289.3 149)">7</text>
<text x="291.8" y="149" transform="rotate(-90 291.8 149)">5</text>
<text x="294.4" y="149" transform="rotate(-90 294.4 149)">8</text>
<text x="296.9" y="149" transform="rotate(-90 296.9 149)">6</text>
<text x="332" y="144.1">C32</text>
<text x="332" y="146.3">100nF</text>
<text x="115.8" y="154.1">100nF</text>
<text x="119.6" y="151.8">C16</text>
<text x="136.1" y="155.9">10uF</text>
<text x="136.1" y="153.8">C24</text>
<text x="159.7" y="151.6">100nF</text>
<text x="160" y="154.3">C20</text>
<text x="282" y="152.3">RR20</text>
<text x="283.7" y="155.1">22K</text>
<text x="321.4" y="154.3">U5</text>
<text x="344.7" y="152.6">R45</text>
<text x="345.5" y="155.6">0R</text>
<text x="116.1" y="159.2">100nF</text>
<text x="118.4" y="157.1">C17</text>
<text x="159.7" y="161.7">100nF</text>
<text x="159.7" y="159.6">C21</text>
<text x="159.9" y="156.9">100nF</text>
<text x="289.3" y="159.1" transform="rotate(-90 289.3 159.1)">2</text>
<text x="291.8" y="159.1" transform="rotate(-90 291.8 159.1)">4</text>
<text x="294.4" y="159.1" transform="rotate(-90 294.4 159.1)">1</text>
<text x="296.9" y="159.1" transform="rotate(-90 296.9 159.1)">3</text>
<text x="302.7" y="156.4">S25FL512SAGMFI011</text>
<text x="323.1" y="159.4">VCC</text>
<text x="325.6" y="157.1">2</text>
<text x="115.8" y="164.3">100nF</text>
<text x="118.1" y="162.2">C18</text>
<text x="159.7" y="166.8">100nF</text>
<text x="159.7" y="164.7">C22</text>
<text x="255" y="163">[3] SPBIO00_0</text>
<text x="255" y="165.6">[3] SPBIO10_0</text>
<text x="311.8" y="162.2">15</text>
<text x="313.1" y="164.7">8</text>
<text x="313.1" y="167.2">9</text>
<text x="315.5" y="165.5">SO/IO1</text>
<text x="315.5" y="163">SI/IO0</text>
<text x="325.5" y="163">VIO/RFU</text>
<text x="331.7" y="165.5">NC</text>
<text x="335.8" y="162.2">14</text>
<text x="335.8" y="164.7">13</text>
<text x="335.8" y="167.2">12</text>
<text x="129.3" y="169.5" transform="rotate(-90 129.3 169.5)">1</text>
<text x="129.5" y="172.4">VDD</text>
<text x="131.8" y="169.5" transform="rotate(-90 131.8 169.5)">14</text>
<text x="133.9" y="169.5" transform="rotate(-90 133.9 169.5)">27</text>
<text x="146.6" y="169.3" transform="rotate(-90 146.6 169.3)">3</text>
<text x="147.3" y="172.4">VDDQ</text>
<text x="149.2" y="169.3" transform="rotate(-90 149.2 169.3)">9</text>
<text x="151.7" y="169.3" transform="rotate(-90 151.7 169.3)">43</text>
<text x="154.3" y="169.3" transform="rotate(-90 154.3 169.3)">49</text>
<text x="255" y="168.1">[3] SPBIO20_0</text>
<text x="255" y="170.6">[3] SPBIO30_0</text>
<text x="313.1" y="169.8">1</text>
<text x="313.1" y="172.3">7</text>
<text x="315.5" y="168.1">WP/IO2</text>
<text x="315.5" y="170.6">HOLD/IO3</text>
<text x="315.5" y="173.1">CS</text>
<text x="328.7" y="170.6">DNU1</text>
<text x="330" y="168.1">DNU</text>
<text x="330.6" y="173.1">RFU</text>
<text x="335.8" y="169.8">11</text>
<text x="335.8" y="172.3">6</text>
<text x="105.9" y="179.9">A13</text>
<text x="105.9" y="177.4">A14</text>
<text x="105.9" y="174.9">A15</text>
<text x="119" y="174.9">21</text>
<text x="119" y="179.9">36</text>
<text x="119" y="177.4">20</text>
<text x="122.2" y="175.9">BA1</text>
<text x="122.2" y="178.2">BA0</text>
<text x="155.5" y="175.9">D15</text>
<text x="155.5" y="178.5">D14</text>
<text x="160.3" y="174.9">53</text>
<text x="160.3" y="177.4">51</text>
<text x="160.3" y="179.9">50</text>
<text x="174.3" y="179.9">D13</text>
<text x="174.3" y="177.4">D14</text>
<text x="174.3" y="174.9">D15</text>
<text x="255.5" y="176.1">[3] SPBCLK_0</text>
<text x="255.5" y="178.7">[2,5]</text>
<text x="264.3" y="178.5">RESET</text>
<text x="311.8" y="174.9">16</text>
<text x="313.1" y="177.4">3</text>
<text x="315.5" y="175.7">SCK</text>
<text x="315.5" y="178.2">RESET/RFU DNU3</text>
<text x="328.7" y="175.7">DNU2</text>
<text x="335.8" y="174.9">5</text>
<text x="335.8" y="177.4">4</text>
<text x="343.3" y="176.2">100nF</text>
<text x="345.4" y="174.4">C33</text>
<text x="105.9" y="185">A11</text>
<text x="105.9" y="182.5">A12</text>
<text x="119" y="182.5">35</text>
<text x="119" y="185">22</text>
<text x="122.2" y="180.8">A12</text>
<text x="122.2" y="183.3">A11</text>
<text x="122.2" y="185.8">A10</text>
<text x="155.5" y="181">D13</text>
<text x="155.5" y="183.5">D12</text>
<text x="160.3" y="182.5">48</text>
<text x="160.3" y="185">47</text>
<text x="174.3" y="185">D11</text>
<text x="174.3" y="182.5">D12</text>
<text x="323.1" y="182">VSS</text>
<text x="325.9" y="184.6">10</text>
<text x="105.9" y="190.1">A9</text>
<text x="105.9" y="187.6">A10</text>
<text x="119" y="187.6">34</text>
<text x="119" y="190.1">33</text>
<text x="122.2" y="188.4">A9</text>
<text x="122.2" y="190.9">A8</text>
<text x="155.5" y="186.1">D11</text>
<text x="155.5" y="188.6">D10</text>
<text x="156.9" y="191.2">D9</text>
<text x="160.3" y="187.6">45</text>
<text x="160.3" y="190.1">44</text>
<text x="174.3" y="187.6">D10</text>
<text x="175.7" y="190.1">D9</text>
<text x="274.3" y="187.3">3.3V</text>
<text x="297.2" y="187.3">3.3V</text>
<text x="78.7" y="192.4">3.3V</text>
<text x="105.9" y="197.7">A6</text>
<text x="105.9" y="195.2">A7</text>
<text x="105.9" y="192.6">A8</text>
<text x="119" y="192.6">32</text>
<text x="119" y="195.2">31</text>
<text x="119" y="197.7">30</text>
<text x="122.2" y="193.5">A7</text>
<text x="122.2" y="196">A6</text>
<text x="156.9" y="193.7">D8</text>
<text x="156.9" y="196">D7</text>
<text x="160.3" y="192.6">42</text>
<text x="160.3" y="197.7">11</text>
<text x="160.3" y="195.2">13</text>
<text x="175.7" y="197.7">D6</text>
<text x="175.7" y="195.2">D7</text>
<text x="175.7" y="192.6">D8</text>
<text x="268.2" y="196.5">R50</text>
<text x="278.9" y="196.5">R49</text>
<text x="294.4" y="197.3" transform="rotate(-90 294.4 197.3)">6</text>
<text x="296.9" y="197.3" transform="rotate(-90 296.9 197.3)">8</text>
<text x="299.5" y="197.3" transform="rotate(-90 299.5 197.3)">5</text>
<text x="302" y="197.3" transform="rotate(-90 302 197.3)">7</text>
<text x="322.6" y="197.5">3.3V</text>
<text x="340.4" y="197.5">3.3V</text>
<text x="80.6" y="198.5" transform="rotate(-90 80.6 198.5)">22K</text>
<text x="105.9" y="202.8">A4</text>
<text x="105.9" y="200.3">A5</text>
<text x="119" y="200.3">29</text>
<text x="119" y="202.8">26</text>
<text x="122.2" y="198.5">A5</text>
<text x="122.2" y="201.1">A4</text>
<text x="122.2" y="203.9">A3</text>
<text x="156.9" y="198.5">D6</text>
<text x="156.9" y="201.1">D5</text>
<text x="156.9" y="203.6">D4</text>
<text x="160.3" y="200.3">10</text>
<text x="160.3" y="202.8">8</text>
<text x="175.7" y="202.8">D4</text>
<text x="175.7" y="200.3">D5</text>
<text x="268.2" y="199.5">22K</text>
<text x="278.9" y="199.5">22K</text>
<text x="304" y="203.3">22K</text>
<text x="304.3" y="200.6">RR21</text>
<text x="332" y="200">C34</text>
<text x="332" y="202.1">100nF</text>
<text x="81" y="209.2" transform="rotate(-90 81 209.2)">R31</text>
<text x="105.9" y="207.9">A2</text>
<text x="105.9" y="205.3">A3</text>
<text x="119" y="205.3">25</text>
<text x="119" y="207.9">24</text>
<text x="122.2" y="206.4">A2</text>
<text x="122.2" y="208.7">A1</text>
<text x="156.9" y="206.2">D3</text>
<text x="156.9" y="208.7">D2</text>
<text x="160.3" y="205.3">7</text>
<text x="160.3" y="207.9">5</text>
<text x="175.7" y="207.9">D2</text>
<text x="175.7" y="205.3">D3</text>
<text x="245.6" y="206.6">[3] SPBSSL_0</text>
<text x="294.4" y="207.4" transform="rotate(-90 294.4 207.4)">3</text>
<text x="296.9" y="207.4" transform="rotate(-90 296.9 207.4)">1</text>
<text x="299.5" y="207.4" transform="rotate(-90 299.5 207.4)">4</text>
<text x="302" y="207.4" transform="rotate(-90 302 207.4)">2</text>
<text x="344.7" y="208.5">R46</text>
<text x="105.9" y="210.4">A1</text>
<text x="119" y="210.4">23</text>
<text x="119" y="215.5">19</text>
<text x="122.2" y="211.2">A0</text>
<text x="156.9" y="211.5">D1</text>
<text x="156.9" y="214">D0</text>
<text x="160.3" y="210.4">4</text>
<text x="160.3" y="213">2</text>
<text x="175.7" y="213">D0</text>
<text x="175.7" y="210.4">D1</text>
<text x="302.7" y="212.5">S25FL512SAGMFI011</text>
<text x="321.6" y="210.4">U6</text>
<text x="323.1" y="215.3">VCC</text>
<text x="325.6" y="213">2</text>
<text x="345.5" y="211.4">0R</text>
<text x="56.6" y="216.8">[3] CS3</text>
<text x="119" y="218">18</text>
<text x="119" y="220.6">17</text>
<text x="122.2" y="216.3">CS</text>
<text x="122.2" y="218.9">RAS</text>
<text x="122.2" y="221.4">CAS</text>
<text x="255.5" y="221.4">[3] SPBIO11_0</text>
<text x="255.7" y="219.1">[3] SPBIO01_0</text>
<text x="311.8" y="218">15</text>
<text x="313.1" y="220.6">8</text>
<text x="315.5" y="221.4">SO/IO1</text>
<text x="315.5" y="218.9">SI/IO0</text>
<text x="325.5" y="218.9">VIO/RFU</text>
<text x="331.7" y="221.4">NC</text>
<text x="335.8" y="218">14</text>
<text x="335.8" y="220.6">13</text>
<text x="119" y="223.1">16</text>
<text x="119" y="225.7">39</text>
<text x="122.2" y="223.9">WE</text>
<text x="122.2" y="226.5">DQMU</text>
<text x="255.5" y="223.7">[3] SPBIO21_0</text>
<text x="255.5" y="226.5">[3] SPBIO31_0</text>
<text x="313.1" y="223.1">9</text>
<text x="313.1" y="225.7">1</text>
<text x="315.5" y="223.9">WP/IO2</text>
<text x="315.5" y="226.5">HOLD/IO3</text>
<text x="328.7" y="226.5">DNU1</text>
<text x="330" y="223.9">DNU</text>
<text x="335.8" y="223.1">12</text>
<text x="335.8" y="225.7">11</text>
<text x="119" y="228.2">15</text>
<text x="119" y="233.3">37</text>
<text x="122.2" y="229">DQML</text>
<text x="156.7" y="231.8">NC</text>
<text x="160.3" y="230.7">40</text>
<text x="311.8" y="230.7">16</text>
<text x="313.1" y="228.2">7</text>
<text x="313.1" y="233.3">3</text>
<text x="315.5" y="229">CS</text>
<text x="315.5" y="231.6">SCK</text>
<text x="328.7" y="231.6">DNU2</text>
<text x="330.6" y="229">RFU</text>
<text x="335.8" y="228.2">6</text>
<text x="335.8" y="230.7">5</text>
<text x="335.8" y="233.3">4</text>
<text x="343.3" y="232.1">100nF</text>
<text x="345.4" y="230.2">C35</text>
<text x="48.5" y="237.1">[2]</text>
<text x="54.2" y="236.9">CKIO_SD2</text>
<text x="119" y="235.8">38</text>
<text x="122.2" y="234.1">CKE</text>
<text x="122.2" y="236.6">CLK</text>
<text x="315.5" y="234.1">RESET/RFU DNU3</text>
<text x="323.1" y="237.9">VSS</text>
<text x="110.5" y="245.8">IS42S16320B</text>
<text x="121.5" y="243.7">U4</text>
<text x="129.3" y="244.3" transform="rotate(-90 129.3 244.3)">28</text>
<text x="130" y="240.4">VSS</text>
<text x="131.8" y="244.3" transform="rotate(-90 131.8 244.3)">41</text>
<text x="134.4" y="244.3" transform="rotate(-90 134.4 244.3)">54</text>
<text x="147.1" y="243" transform="rotate(-90 147.1 243)">6</text>
<text x="148.1" y="240.4">VSSQ</text>
<text x="149.6" y="244.3" transform="rotate(-90 149.6 244.3)">12</text>
<text x="152.1" y="244.3" transform="rotate(-90 152.1 244.3)">46</text>
<text x="154.7" y="244.3" transform="rotate(-90 154.7 244.3)">52</text>
<text x="325.9" y="240.5">10</text>
</g>
</svg>
